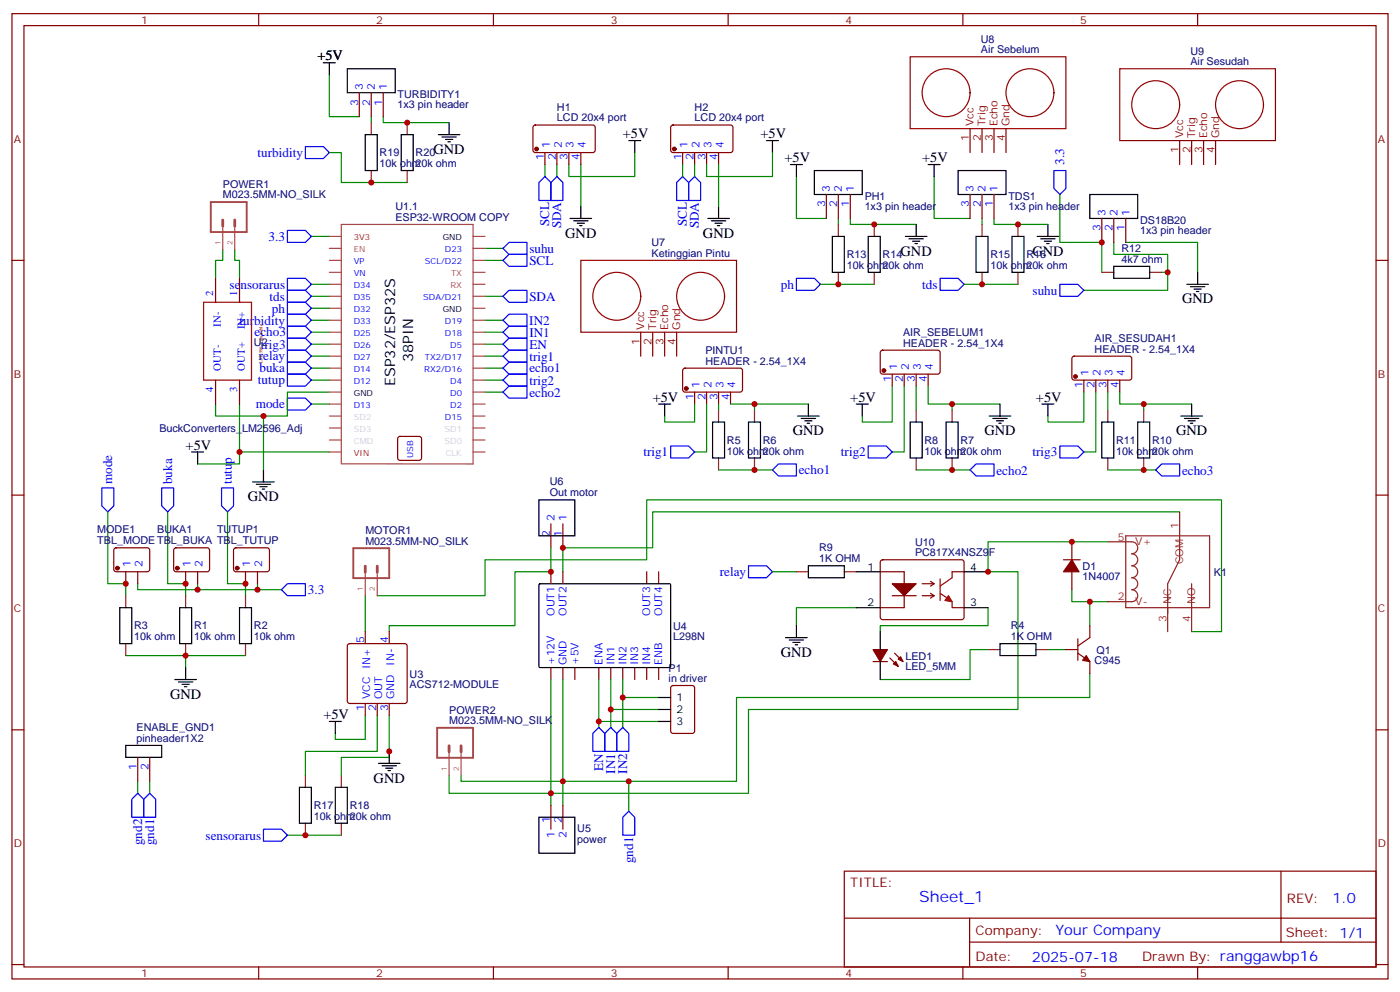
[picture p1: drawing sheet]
<svg xmlns="http://www.w3.org/2000/svg" width="412mm" height="292mm" viewBox="0 0 412 292" stroke-linecap="round" stroke-linejoin="round" font-family="sans-serif">
<g fill="none" stroke="#870000" stroke-width=".35">
<path d="M3.5 4h405.4v284.4h-405.4zM7.1 7.5h398.2v277.3h-398.2zM76.2 4v3.5M145.3 4v3.5M214.5 4v3.5M283.6 4v3.5M352.8 4v3.5M105.8 27.3v7.1M109.4 27.3v7.1M112.9 27.3v7.1M157.2 37l.5-.2 17.2 .1 .4 .6v7l-.7 .4h-17.2l-.4-.7v-6.7zM197.8 37l.5-.2 17.2 .1 .4 .6-.1 7-.6 .4h-17.2l-.4-.7v-6.7z"/>
<path d="M285.8 37.9v7M289.3 37.9v7M292.8 37.9v7M296.3 37.9v7M160.5 44.9v3.6M164 44.9v3.6M167.6 44.9v3.6M171.1 44.9v3.6M201.1 44.9v3.6M204.6 44.9v3.6M208.1 44.9v3.6M211.7 44.9v3.6"/>
<path d="M243.4 57.3v7M246.9 57.3v7M250.5 57.3v7M285.8 57.3v7M289.3 57.3v7M292.8 57.3v7M347.5 41.4v7.1M351 41.4v7.1M354.5 41.4v7.1M358.1 41.4v7.1M3.5 76.7h3.6M324.6 64.3v7.1"/>
<path d="M328.1 64.3v7.1M331.6 64.3v7.1M405.3 76.7h3.6M63.5 82v7M70.6 82v7M188.7 97.9v7M192.3 97.9v7M195.8 97.9v7M199.3 97.9v7M63.5 112v7M70.6 112v7M201.3 108.7l.5-.3 16.5 .1 .4 .6v6l-.7 .4-16.5-.1-.4-.6v-5.7z"/>
<path d="M204.6 115.5v3.5M208.1 115.5v3.5M211.7 115.5v3.5M215.2 115.5v3.5M259.5 103.4l.5-.2h16.5l.4 .7v5.9l-.7 .4-16.5-.1-.4-.6v-5.6zM262.8 110.2v3.5M266.3 110.2v3.5M269.9 110.2v3.5M273.4 110.2v3.5M316 105.1l.4-.2 16.5 .1 .5 .6-.1 5.9-.6 .5-16.5-.1-.5-.6v-5.7zM319.3 112v3.5M322.8 112v3.5"/>
<path d="M326.3 112v3.5M329.8 112v3.5M117.4 128.8l.4-.2h5.7l.5 .2 .2 .5v5.6l-.3 .5-.4 .2h-5.7l-.5-.2-.2-.5v-5.6zM3.5 145.8h3.6M162.3 154.3v7.1M165.8 154.3v7.1M315.7 159.6v5.3M405.3 145.8h3.6M33.7 161.6l.5-.2h9.5l.4 .7-.1 5.9-.6 .4h-9.5l-.4-.7v-5.6zM37 168.4v3.5M40.6 168.4v3.5M51.4 161.6l.5-.2h9.4l.4 .7v5.9l-.7 .4h-9.4l-.4-.7v-5.6z"/>
<path d="M54.7 168.4v3.5M58.2 168.4v3.5M69 161.6l.5-.2h9.4l.5 .7-.1 5.9-.6 .4h-9.5l-.4-.7v-5.6zM72.3 168.4v3.5M75.8 168.4v3.5M162.3 168.4v3.5M165.8 168.4v3.5M190.5 168.4v3.5M194 168.4v3.5M259.3 168.4h7v10.6h-7M259.5 165.1l.5-.2h23.3l.5 .2 .2 .5-.1 16.5-.6 .4h-23.6l-.4-.7v-16.2zM262.8 175.5h7.1"/>
<path d="M271.6 175.5h3.6M271.6 171.9h3.6M274.1 171.2l1.1 .7M274.1 174.8l1.1 .7M275.2 171.9l-1.1 .7M275.2 175.5l-1.1 .7M280.5 177.2v1.8h3.5M284 168.4h-3.5v1.8M313.3 164.9h4.9M315.7 168.4v5.3M102.5 189.8l.5-.2h16.2l.5 .2 .2 .5v16.2l-.2 .5-.5 .2h-16.2l-.5-.2-.2-.5v-16.2zM107.6 186.1v3.5"/>
<path d="M114.7 186.1v3.5M162.3 196.6v3.6M165.8 196.6v3.6M169.3 196.6v3.6M176.4 196.6v3.6M179.9 196.6v3.6M183.4 196.6v3.6M187 196.6v3.6M190.5 196.6v3.6M194 196.6v3.6M257.2 194.9h4.2M262.1 193.8l2.5 2.5"/>
<path d="M263.5 192.4l2.5 2.5M314 191.3h3.5M317.5 192.4l3.5 2.5v3.5M317.5 188.2v6.3M321 184.3v3.5l-3.5 2.5M3.5 215h3.6M107.6 207.2v3.5M111.1 207.2v3.5M114.7 207.2v3.5M197.8 202.1l.5-.2h5.6l.7 .5v12.9l-.5 .7h-5.8l-.7-.4v-13zM405.3 215h3.6M40.6 223.1v7.1"/>
<path d="M44.1 223.1v7.1M162.3 237.2v7.1M165.8 237.2v7.1M248.7 256.6h156.6v28.2h-156.6zM377.3 256.6v20.9M248.7 270.5h156.5M285.6 277.5h119.6M285.6 270.5v14.1M3.5 284.1h3.6M76.2 284.8v3.6M145.3 284.8v3.6M214.5 284.8v3.6"/>
<path d="M283.6 284.8v3.6M352.8 284.8v3.6M405.3 284.1h3.6"/>
</g>
<g fill="none" stroke="#008700" stroke-width=".35">
<path d="M97 22v12.4h8.8M109.4 34.4v1.7M112.9 34.4v1.7h19.4M97 44.9h3.5v8.9h19.4M160.5 48.5v3.5M164 48.5v3.5M171.1 48.5v12.3M187 44.9v7.1h-19.4v-3.5M201.1 48.5v3.5M204.6 48.5v3.5M211.7 48.5v12.3M227.5 44.9v7.1h-19.4v-3.5"/>
<path d="M234.6 52v12.3h8.8M275.2 52v12.3h10.6M312.2 57.3v14.1h12.4v8.8M65.6 73.5v3.2h-2.1v5.3M69.1 73.5v3.2h1.5v5.3M91.7 69.6h5.3M142.9 73.2h5.3M142.9 76.7h5.3M246.9 64.3v1.8M250.5 64.3v1.8h19.4M289.3 64.3v1.8M292.8 64.3v1.8h15.9"/>
<path d="M328.1 71.4v3.5h15.9v5.3h-1.8M331.6 71.4h21.2v8.8M91.7 94.3h5.3M91.7 90.8h5.3M91.7 87.3h5.3M91.7 97.9h5.3M91.7 83.7h5.3M142.9 94.3h5.3M142.9 87.3h5.3M142.9 97.9h5.3M241.7 83.7h15.8M284 83.7h15.9"/>
<path d="M344 80.2v5.3h-24.7M70.6 119v14.1h26.4M91.7 101.4h5.3M91.7 112h5.3M91.7 108.4h5.3M91.7 104.9h5.3M91.7 119h5.3M97 115.5h-12.3v7.1h-21.2v-3.6M142.9 101.4h5.3M142.9 115.5h5.3M142.9 112h5.3M142.9 108.4h5.3"/>
<path d="M142.9 104.9h5.3M204.6 119v5.3h-8.8v-1.7M208.1 119v14.1h-3.5M211.7 119v1.8M215.2 119h7v1.8M222.2 119h15.9M262.8 113.7v10.6h-8.8v-1.7M266.3 113.7v19.4h-3.5M269.9 113.7v7.1M273.4 113.7v5.3h7.1v1.8M280.5 119h14.1M319.3 115.5v8.8h-10.6v-1.7"/>
<path d="M322.8 115.5v17.6h-3.5M326.3 115.5v5.3M329.8 115.5v3.5h7.1v1.8M336.9 119h14.1M70.6 133.1v3.6h-12.4M77.6 122.6v15.8M211.7 138.4h15.8M269.9 138.4h15.9M326.3 138.4h14.1M31.7 150.8v21.1h5.3v3.6M49.4 150.8v21.1h5.3v3.6M67 150.8v21.1h5.3v3.6"/>
<path d="M326.3 159.6h-35.3v8.8h8.9v40.6h-79.4v24.7h-58.2v3.5M347.5 150.8h-155.2v10.6h-26.5v7M40.6 171.9v1.8h17.6M58.2 171.9v1.8h17.6M75.8 171.9v1.8h7.1M107.6 175.5v10.6M111.1 175.5h31.8v-10.6h47.6v-17.7h169.3v38.9h-8.8M162.3 161.4v7h-10.6v15.9h-37v1.8M227.5 168.4h7.1M252.2 179h-17.6v5.3M291 179v5.3h-31.7v1.8M315.7 173.7v3.5h10.6"/>
<path d="M321 177.2v7.1M37 193.1h17.7M72.3 193.1h-17.6v3.5M291 191.3h-5.2v8.9h-26.5M308.7 191.3h5.3M321 198.4v7.1h-104v24.7h-51.2v7M107.6 210.7v7.1h-8.8v-1.8M111.1 210.7v10.6h-21.1v7.1M114.7 210.7v12.4h-14.2v5.3M162.3 200.2v33.5h-30v-5.3M165.8 200.2v30h-30v-1.8M176.4 212.5h17.6"/>
<path d="M176.4 200.2v14.1M179.9 209h14.1M179.9 200.2v14.1M183.4 205.5h10.6M183.4 200.2v14.1M40.6 230.2v3.5M44.1 230.2v3.5M185.2 230.2v8.8M84.7 246h15.8"/>
</g>
<g fill="none" stroke="#00f" stroke-width=".35">
<path d="M90 43.2h5.2l1.8 1.7-1.8 1.8h-5.2zM158.7 53.8l1.8-1.8 1.8 1.8v5.3h-3.6zM164 52l1.8 1.8v5.3h-3.5v-5.3zM201.1 52l1.7 1.8v5.3h-3.5v-5.3zM204.6 52l1.8 1.8v5.3h-3.6v-5.3zM310.4 50.2h3.6v5.3l-1.8 1.8-1.8-1.8zM84.7 67.9h5.3l1.7 1.7-1.7 1.8h-5.3zM148.2 73.2l1.7-1.8h5.3v3.5h-5.3zM148.2 76.7l1.7-1.8h5.3v3.6h-5.3zM84.7 92.6h5.3l1.7 1.7-1.7 1.8h-5.3zM84.7 89h5.3l1.7 1.8-1.7 1.8h-5.3zM84.7 85.5h5.3l1.7 1.8-1.7 1.7h-5.3z"/>
<path d="M84.7 96.1h5.3l1.7 1.8-1.7 1.7h-5.3zM84.7 99.6h5.3l1.7 1.8-1.7 1.8h-5.3zM84.7 82h5.3l1.7 1.7-1.7 1.8h-5.3zM148.2 94.3l1.7-1.7h5.3v3.5h-5.3zM148.2 87.3l1.7-1.8h5.3v3.5h-5.3zM149.9 96.1h5.3v3.5h-5.3l-1.7-1.7zM234.6 82h5.3l1.8 1.7-1.8 1.8h-5.3zM276.9 82h5.3l1.8 1.7-1.8 1.8h-5.3zM312.2 83.7h5.3l1.8 1.8-1.8 1.8h-5.3zM84.7 103.2h5.3l1.7 1.7-1.7 1.8h-5.3zM84.7 117.3h5.3l1.7 1.7-1.7 1.8h-5.3zM84.7 106.7h5.3l1.7 1.7-1.7 1.8h-5.3z"/>
<path d="M84.7 110.2h5.3l1.7 1.8-1.7 1.7h-5.3zM148.2 115.5l1.7-1.8h5.3v3.6h-5.3zM148.2 108.4l1.7-1.7h5.3v3.5h-5.3zM148.2 104.9l1.7-1.7h5.3v3.5h-5.3zM148.2 101.4l1.7-1.8h5.3v3.6h-5.3zM149.9 110.2h5.3v3.5h-5.3l-1.7-1.7zM197.6 131.4h5.2l1.8 1.7-1.8 1.8h-5.2zM227.5 138.4l1.8-1.7h5.3v3.5h-5.3zM255.8 131.4h5.3l1.7 1.7-1.7 1.8h-5.3zM287.5 136.7h5.3v3.5h-5.3l-1.7-1.8zM312.2 131.4h5.3l1.8 1.7-1.8 1.8h-5.3zM342.2 136.7h5.3v3.5h-5.3l-1.8-1.8z"/>
<path d="M30 143.7h3.5v5.3l-1.8 1.8-1.7-1.8zM47.6 143.7h3.6v5.3l-1.8 1.8-1.8-1.8zM65.3 143.7h3.5v5.3l-1.8 1.8-1.7-1.8zM82.9 173.7l1.8-1.8h5.3v3.6h-5.3zM220.5 166.7h5.3l1.7 1.7-1.7 1.8h-5.3zM174.6 216l1.8-1.7 1.8 1.7v5.3h-3.6zM179.9 214.3l1.8 1.7v5.3h-3.5v-5.3zM183.4 214.3l1.8 1.7v5.3h-3.5v-5.3zM40.6 233.7l1.7 1.7v5.3h-3.5v-5.3zM44.1 233.7l1.8 1.7v5.3h-3.6v-5.3zM185.2 239l1.8 1.7v5.3h-3.6v-5.3zM77.6 244.3h5.3l1.8 1.7-1.8 1.8h-5.3z"/>
</g>
<g fill="none" stroke="#000" stroke-width=".35">
<path d="M95.2 18.5h3.6M97 18.5v3.5M102.3 20.2h14.1v7.1h-14.1zM107.6 39.7h3.5v10.5h-3.5zM118.2 39.7h3.5v10.5h-3.5zM129.1 39.7h6.4M132.3 36.1v3.6M130.2 40.4h4.2M131.2 41.1h2.1M131.9 41.8h.7M185.2 41.4h3.5M187 41.4v3.5"/>
<path d="M225.8 41.4h3.5M227.5 41.4v3.5M232.8 48.5h3.6M234.6 48.5v3.5M239.9 50.2h14.1v7.1h-14.1zM273.4 48.5h3.5M275.2 48.5v3.5M282.2 50.2h14.1v7.1h-14.1zM321 57.3h14.1v7h-14.1zM167.9 64.3h6.4M169 65.1h4.2M170 65.8h2.2"/>
<path d="M170.7 66.5h.7M171.1 60.8v3.5M208.5 64.3h6.3M209.5 65.1h4.3M210.6 65.8h2.1M211.3 66.5h.7M211.7 60.8v3.5M245.2 69.6h3.5v10.6h-3.5zM255.8 69.6h3.5v10.6h-3.5zM266.7 69.6h6.3M267.8 70.3h4.2M268.8 71h2.1"/>
<path d="M269.5 71.8h.7M269.9 66.1v3.5M287.5 69.6h3.5v10.6h-3.5zM298.1 69.6h3.5v10.6h-3.5zM305.5 69.6h6.4M306.6 70.3h4.2M307.6 71h2.1M308.3 71.8h.7M308.7 66.1v3.5M328.1 78.5h10.6v3.5h-10.6zM349.6 83.7h6.4M350.7 84.5h4.2"/>
<path d="M351.7 85.2h2.1M352.4 85.9h.7M352.8 80.2v3.5M194 119h3.6M195.8 119v3.6M238.1 119v3.6M252.2 119h3.6M254 119v3.6M294.6 119v3.6M306.9 119h3.5M308.7 119v3.6M351 119v3.6"/>
<path d="M56.4 133.1h3.6M58.2 133.1v3.6M77.6 138.4v3.6M209.9 124.3h3.5v10.6h-3.5zM220.5 124.3h3.5v10.6h-3.5zM234.9 122.6h6.4M236 123.3h4.2M237.1 124h2.1M237.8 124.7h.7M268.1 124.3h3.5v10.6h-3.5zM278.7 124.3h3.5v10.6h-3.5zM291.4 122.6h6.3"/>
<path d="M292.5 123.3h4.2M293.5 124h2.1M294.2 124.7h.7M324.6 124.3h3.5v10.6h-3.5zM335.1 124.3h3.6v10.6h-3.6zM347.8 122.6h6.4M348.9 123.3h4.2M350 124h2.1M350.7 124.7h.7M74.4 142h6.4M75.5 142.7h4.2M76.6 143.4h2.1"/>
<path d="M77.3 144.1h.7M158.7 147.2h10.6v10.6h-10.6zM35.3 179h3.5v10.6h-3.5zM52.9 179h3.5v10.6h-3.5zM70.6 179h3.5v10.6h-3.5zM158.8 172.1l.3-.2 38.3 .1 .2 .3-.1 24.2-.3 .1h-38.3l-.2-.3zM238.1 166.7h10.6v3.5h-10.6zM252.2 168.4h7.1M252.2 179h7.1M284 168.4h7M284 179h7M54.7 196.6v3.6"/>
<path d="M231.4 187.8h6.4M232.5 188.5h4.2M233.5 189.2h2.2M234.2 189.9h.7M234.6 184.3v3.5M259.3 186.1v5.2M259.3 194.9v5.3M294.6 189.6h10.6v3.5h-10.6zM37 219.6h10.6v3.5h-10.6zM51.5 200.2h6.4M52.6 200.9h4.2M53.6 201.6h2.1"/>
<path d="M54.3 202.3h.7M97 212.5h3.5M98.8 212.5v3.5M194 205.5h3.6M194 209h3.6M194 212.5h3.6M88.2 231.9h3.5v10.6h-3.5zM98.8 231.9h3.5v10.6h-3.5zM111.5 224.9h6.3M112.5 225.6h4.3M113.6 226.3h2.1M114.3 227h.7"/>
<path d="M114.7 221.3v3.6M158.7 240.7h10.6v10.6h-10.6z"/>
</g>
<g fill="none" stroke="#8c2424" stroke-width=".35">
<path d="M109.4 36.1v3.6M119.9 36.1v3.6M109.4 50.2v3.6M119.9 50.2v3.6M246.9 66.1v3.5M257.5 66.1v3.5M289.3 66.1v3.5M299.9 66.1v3.5M246.9 80.2v3.5M257.5 80.2v3.5M289.3 80.2v3.5M299.9 80.2v3.5"/>
<path d="M324.6 80.2h3.5M338.7 80.2h3.5M211.7 120.8v3.5M211.7 134.9v3.5M222.2 120.8v3.5M222.2 134.9v3.5M269.9 120.8v3.5M269.9 134.9v3.5M280.5 120.8v3.5M280.5 134.9v3.5M326.3 120.8v3.5M326.3 134.9v3.5"/>
<path d="M336.9 120.8v3.5M336.9 134.9v3.5M326.3 159.6h7.1a1.76 1.76 0 0 1 1.7 1.8 1.76 1.76 0 0 1-1.7 1.7 1.76 1.76 0 0 1 1.7 1.8 1.76 1.76 0 0 1-1.7 1.8 1.76 1.76 0 0 1 1.7 1.7 1.76 1.76 0 0 1-1.7 1.8 1.76 1.76 0 0 1 1.7 1.7 1.76 1.76 0 0 1-1.7 1.8 1.76 1.76 0 0 1 1.7 1.8 1.76 1.76 0 0 1-1.7 1.7h-7.1M331.6 157.8h24.7v21.2h-24.7zM347.5 150.8v14.1l-3.5 7v14.2M37 175.5v3.5M54.7 175.5v3.5M72.3 175.5v3.5M234.6 168.4h3.5M248.7 168.4h3.5M351 171.9v14.2M37 189.6v3.5"/>
<path d="M54.7 189.6v3.5M72.3 189.6v3.5M291 191.3h3.6M305.2 191.3h3.5M90 228.4v3.5M100.5 228.4v3.5M90 242.5v3.5M100.5 242.5v3.5"/>
</g>
<g fill="#870000" stroke="#870000" stroke-width=".35">
<path d="M264.6 194.2l.7-.7 .7 1.4z"/>
<path d="M263.9 194.9l.7 1.4-1.4-.7z"/>
<path d="M257.2 191.3h4.2l-2.1 3.6z"/>
<path d="M262.8 171.9h7.1l-3.6 3.6z"/>
<path d="M315.7 164.9l2.2 3.5h-4.6z"/>
<path d="M320 193.1l1 1.8-2.1-.4z"/>
<circle cx="316.8" cy="110.9" r=".53"/>
<circle cx="260.3" cy="109.1" r=".53"/>
<circle cx="202.1" cy="114.4" r=".53"/>
<circle cx="34.6" cy="167.4" r=".53"/>
<circle cx="69.8" cy="167.4" r=".53"/>
<circle cx="52.2" cy="167.4" r=".53"/>
<circle cx="198.6" cy="43.9" r=".53"/>
<circle cx="158" cy="43.9" r=".53"/>
</g>
<g fill="none" stroke="#900" stroke-width=".35">
<path d="M268.1 16.7h45.9v21.2h-45.9zM329.8 20.2h45.9v21.2h-45.9zM171.1 76.7h45.9v21.2h-45.9z"/>
<circle cx="278.7" cy="27.3" r="7.1"/>
<circle cx="303.4" cy="27.3" r="7.1"/>
<circle cx="340.4" cy="30.8" r="7.1"/>
<circle cx="365.1" cy="30.8" r="7.1"/>
<circle cx="181.7" cy="87.3" r="7.1"/>
<circle cx="206.4" cy="87.3" r="7.1"/>
</g>
<path d="M279.4 175.5l1.1 1.7-2.2-.3z" fill="#a10000" stroke="#a10000" stroke-width=".35"/>
<path d="M60 89h14.1v23h-14.1zM276.9 170.5v6.4M276.9 174.8l2.1 1.4M280.5 170.2l-3.6 2.4" fill="none" stroke="#a10000" stroke-width=".35"/>
<path d="M62.1 59.5h10.6v8.8h-10.6zM104.1 161.5h10.6v8.8h-10.6zM128.8 214.4h10.5v8.8h-10.5z" fill="none" stroke="#a64a4a" stroke-width=".56"/>
<path d="M65.6 64.8v1.8M69.1 64.8v1.8M107.6 166.8v1.7M111.1 166.8v1.7M132.3 219.7v1.7M135.8 219.7v1.7" fill="none" stroke="#a64a4a" stroke-width=".85"/>
<g fill="none" stroke="#a64a4a" stroke-width=".35">
<path d="M65.6 66.6v6.9M69.1 66.6v6.9M97 76.7h3.5M97 73.2h3.5M97 69.6h3.5M139.3 76.7h3.6M139.3 73.2h3.6M139.3 69.6h3.6M97 90.8h3.5M97 97.9h3.5M97 94.3h3.5M97 87.3h3.5"/>
<path d="M97 83.7h3.5M97 80.2h3.5M139.3 90.8h3.6M139.3 97.9h3.6M139.3 94.3h3.6M139.3 87.3h3.6M139.3 83.7h3.6M139.3 80.2h3.6M97 119h3.5M97 115.5h3.5M97 112h3.5M97 108.4h3.5"/>
<path d="M97 104.9h3.5M97 101.4h3.5M139.3 119h3.6M139.3 115.5h3.6M139.3 112h3.6M139.3 108.4h3.6M139.3 104.9h3.6M139.3 101.4h3.6M97 133.1h3.5M97 122.6h3.5M97 126.1h3.5M97 129.6h3.5"/>
<path d="M100.7 136.6l38.6 .1v-70.6h-38.8v70.6M139.3 133.1h3.6M139.3 122.6h3.6M139.3 126.1h3.6M139.3 129.6h3.6M107.6 168.5v7M111.1 168.5v7M132.3 221.4v7M135.8 221.4v7"/>
</g>
<g fill="#c00">
<circle cx="109.4" cy="53.8" r=".88"/>
<circle cx="119.9" cy="36.1" r=".88"/>
<circle cx="185.2" cy="230.2" r=".88"/>
<circle cx="90" cy="246" r=".88"/>
<circle cx="114.7" cy="221.3" r=".88"/>
<circle cx="246.9" cy="83.7" r=".88"/>
<circle cx="289.3" cy="83.7" r=".88"/>
<circle cx="344" cy="80.2" r=".88"/>
<circle cx="257.5" cy="66.1" r=".88"/>
<circle cx="299.9" cy="66.1" r=".88"/>
<circle cx="324.6" cy="71.4" r=".88"/>
<circle cx="222.3" cy="119" r=".88"/>
<circle cx="280.5" cy="119" r=".88"/>
<circle cx="336.9" cy="119" r=".88"/>
<circle cx="336.9" cy="138.4" r=".88"/>
<circle cx="280.5" cy="138.4" r=".88"/>
<circle cx="222.3" cy="138.4" r=".88"/>
<circle cx="165.8" cy="161.4" r=".88"/>
<circle cx="291" cy="168.4" r=".88"/>
<circle cx="315.7" cy="159.6" r=".88"/>
<circle cx="321" cy="177.2" r=".88"/>
<circle cx="162.3" cy="168.4" r=".88"/>
<circle cx="165.8" cy="230.2" r=".88"/>
<circle cx="162.3" cy="233.7" r=".88"/>
<circle cx="176.4" cy="212.5" r=".88"/>
<circle cx="179.9" cy="209" r=".88"/>
<circle cx="183.4" cy="205.5" r=".88"/>
<circle cx="54.7" cy="171.9" r=".88"/>
<circle cx="72.3" cy="171.9" r=".88"/>
<circle cx="37" cy="171.9" r=".88"/>
<circle cx="58.2" cy="173.7" r=".88"/>
<circle cx="75.8" cy="173.7" r=".88"/>
<circle cx="54.7" cy="193.1" r=".88"/>
<circle cx="77.6" cy="122.6" r=".88"/>
<circle cx="70.6" cy="133.1" r=".88"/>
</g>
<text font-size="4.6" fill="#00f" x="270.8" y="265.6">Sheet_1</text>
<g font-size="4.2">
<text x="93.5" y="17.8">+5V</text>
<text x="183.4" y="40.7">+5V</text>
<text x="224" y="40.7">+5V</text>
<text x="127.7" y="45.3">GND</text>
<text x="231.1" y="47.8">+5V</text>
<text x="271.6" y="47.8">+5V</text>
<text x="166.5" y="70">GND</text>
<text x="207.1" y="70">GND</text>
<text x="265.3" y="75.3">GND</text>
<text x="304.1" y="75.3">GND</text>
<text x="348.2" y="89.4">GND</text>
<text x="121.7" y="106.7" transform="rotate(-90 121.7 106.7)">38PIN</text>
<text x="116.4" y="113.7" transform="rotate(-90 116.4 113.7)">ESP32/ESP32S</text>
<text x="192.3" y="118.3">+5V</text>
<text x="250.5" y="118.3">+5V</text>
<text x="305.2" y="118.3">+5V</text>
<text x="233.5" y="128.2">GND</text>
<text x="290" y="128.2">GND</text>
<text x="346.4" y="128.2">GND</text>
<text x="54.7" y="132.4">+5V</text>
<text x="73" y="147.6">GND</text>
<text x="230" y="193.5">GND</text>
<text x="50.1" y="205.8">GND</text>
<text x="95.2" y="211.8">+5V</text>
<text x="110.1" y="230.5">GND</text>
</g>
<g font-size="4.2" fill="#00f">
<text x="392.5" y="265.9">1.0</text>
<text x="310.9" y="275.4">Your Company</text>
<text x="304" y="283.2">2025-07-18</text>
</g>
<g font-size="3.9" fill="#00f">
<text x="75.9" y="46.2">turbidity</text>
<text x="313.5" y="48.5" transform="rotate(-90 313.5 48.5)">3.3</text>
<text x="79.1" y="70.9">3.3</text>
<text x="161.8" y="66.7" transform="rotate(-90 161.8 66.7)">SCL</text>
<text x="165.3" y="67.3" transform="rotate(-90 165.3 67.3)">SDA</text>
<text x="202.3" y="66.7" transform="rotate(-90 202.3 66.7)">SCL</text>
<text x="205.9" y="67.3" transform="rotate(-90 205.9 67.3)">SDA</text>
<text x="155.9" y="77.9">SCL</text>
<text x="155.9" y="74.5">suhu</text>
<text x="67.6" y="85">sensorarus</text>
<text x="79.4" y="88.5">tds</text>
<text x="155.9" y="88.5">SDA</text>
<text x="230" y="85">ph</text>
<text x="271.7" y="85">tds</text>
<text x="304.2" y="86.8">suhu</text>
<text x="70.6" y="95.6">turbidity</text>
<text x="80.1" y="92.1">ph</text>
<text x="155.9" y="95.7">IN2</text>
<text x="75" y="99.1">echo3</text>
<text x="155.9" y="99.1">IN1</text>
<text x="76.2" y="106.2">relay</text>
<text x="76.9" y="102.7">trig3</text>
<text x="155.9" y="106.3">trig1</text>
<text x="155.9" y="102.7">EN</text>
<text x="76" y="113.2">tutup</text>
<text x="76.4" y="109.7">buka</text>
<text x="155.9" y="113.3">trig2</text>
<text x="155.9" y="109.7">echo1</text>
<text x="155.9" y="116.8">echo2</text>
<text x="75.3" y="120.3">mode</text>
<text x="189.5" y="134.4">trig1</text>
<text x="247.7" y="134.4">trig2</text>
<text x="304.2" y="134.4">trig3</text>
<text x="33.1" y="142.6" transform="rotate(-90 33.1 142.6)">mode</text>
<text x="50.7" y="142.6" transform="rotate(-90 50.7 142.6)">buka</text>
<text x="68.3" y="142.6" transform="rotate(-90 68.3 142.6)">tutup</text>
<text x="235.3" y="139.7">echo1</text>
<text x="293.5" y="139.8">echo2</text>
<text x="348.2" y="139.8">echo3</text>
<text x="212.1" y="169.7">relay</text>
<text x="90.7" y="175">3.3</text>
<text x="177.7" y="227.1" transform="rotate(-90 177.7 227.1)">EN</text>
<text x="181.2" y="227.9" transform="rotate(-90 181.2 227.9)">IN1</text>
<text x="184.7" y="227.9" transform="rotate(-90 184.7 227.9)">IN2</text>
<text x="41.8" y="249" transform="rotate(-90 41.8 249)">gnd2</text>
<text x="45.4" y="249" transform="rotate(-90 45.4 249)">gnd1</text>
<text x="60.6" y="247.3">sensorarus</text>
<text x="186.5" y="254.3" transform="rotate(-90 186.5 254.3)">gnd1</text>
</g>
<g font-size="3.9" fill="#800">
<text x="250.5" y="261.2">TITLE:</text>
<text x="379.1" y="265.9">REV:</text>
<text x="287.4" y="275.4">Company:</text>
<text x="378.7" y="276">Sheet: 1/1</text>
<text x="287.4" y="283.1">Date:</text>
<text x="336.4" y="283.2">Drawn By: ranggawbp16</text>
</g>
<g font-size="3.2" fill="#800">
<text x="41.6" y="7">1</text>
<text x="110.8" y="7">2</text>
<text x="179.9" y="7">3</text>
<text x="249.1" y="7">4</text>
<text x="318.2" y="7">5</text>
<text x="4.1" y="42.1">A</text>
<text x="405.9" y="42.1">A</text>
<text x="4.1" y="111.3">B</text>
<text x="405.9" y="111.3">B</text>
<text x="4.1" y="180.4">C</text>
<text x="405.9" y="180.4">C</text>
<text x="4.1" y="249.6">D</text>
<text x="405.9" y="249.6">D</text>
<text x="41.6" y="287.8">1</text>
<text x="110.8" y="287.8">2</text>
<text x="179.9" y="287.8">3</text>
<text x="249.1" y="287.8">4</text>
<text x="318.2" y="287.8">5</text>
</g>
<g font-size="3.2" fill="#000080">
<text x="288.9" y="15.7">Air Sebelum</text>
<text x="288.9" y="12.5">U8</text>
<text x="350.7" y="16.1">U9</text>
<text x="350.7" y="19.2">Air Sesudah</text>
<text x="117.1" y="28.8">TURBIDITY1</text>
<text x="117.1" y="31.9">1x3 pin header</text>
<text x="164.1" y="35.8">LCD 20x4 port</text>
<text x="164.1" y="32.6">H1</text>
<text x="204.6" y="35.8">LCD 20x4 port</text>
<text x="204.6" y="32.6">H2</text>
<text x="111.8" y="46.1">R19</text>
<text x="122.4" y="46.1">R20</text>
<text x="111.8" y="49.2">10k ohm</text>
<text x="122.4" y="49.2">20k ohm</text>
<text x="65.6" y="58.5">M023.5MM-NO_SILK</text>
<text x="65.6" y="55.4">POWER1</text>
<text x="254.7" y="58.8">PH1</text>
<text x="297" y="58.8">TDS1</text>
<text x="116.5" y="65.1">ESP32-WROOM COPY</text>
<text x="116.5" y="61.9">U1.1</text>
<text x="254.7" y="61.9">1x3 pin header</text>
<text x="297" y="61.9">1x3 pin header</text>
<text x="335.8" y="65.9">DS18B20</text>
<text x="335.8" y="69">1x3 pin header</text>
<text x="191.9" y="75.6">Ketinggian Pintu</text>
<text x="191.9" y="72.5">U7</text>
<text x="249.4" y="76.1">R13</text>
<text x="260" y="76.1">R14</text>
<text x="291.7" y="76.1">R15</text>
<text x="302.3" y="76.1">R16</text>
<text x="330.4" y="77.4">4k7 ohm</text>
<text x="330.4" y="74.2">R12</text>
<text x="249.4" y="79.2">10k ohm</text>
<text x="260" y="79.2">20k ohm</text>
<text x="291.7" y="79.2">10k ohm</text>
<text x="302.3" y="79.2">20k ohm</text>
<text x="74.8" y="101.8">U2</text>
<text x="266" y="99">AIR_SEBELUM1</text>
<text x="322.4" y="100.7">AIR_SESUDAH1</text>
<text x="207.8" y="107.4">HEADER - 2.54_1X4</text>
<text x="207.8" y="104.4">PINTU1</text>
<text x="266" y="102.1">HEADER - 2.54_1X4</text>
<text x="322.4" y="103.9">HEADER - 2.54_1X4</text>
<text x="46.9" y="127.4">BuckConverters_LM2596_Adj</text>
<text x="214.1" y="130.7">R5</text>
<text x="224.7" y="130.7">R6</text>
<text x="272.3" y="130.7">R8</text>
<text x="282.9" y="130.7">R7</text>
<text x="328.8" y="130.7">R11</text>
<text x="339.4" y="130.7">R10</text>
<text x="214.1" y="133.9">10k ohm</text>
<text x="224.7" y="133.9">20k ohm</text>
<text x="272.3" y="133.9">10k ohm</text>
<text x="282.9" y="133.9">20k ohm</text>
<text x="328.8" y="133.9">10k ohm</text>
<text x="339.4" y="133.9">20k ohm</text>
<text x="161.9" y="143">U6</text>
<text x="161.9" y="146.2">Out motor</text>
<text x="28.7" y="160.3">TBL_MODETBL_BUKA TBL_TUTUP</text>
<text x="28.7" y="157.1">MODE1</text>
<text x="46.3" y="157.1">BUKA1</text>
<text x="63.9" y="157.1">TUTUP1</text>
<text x="107.6" y="160.4">M023.5MM-NO_SILK</text>
<text x="107.6" y="157.3">MOTOR1</text>
<text x="269.5" y="160.7">U10</text>
<text x="241.3" y="165.6">1K OHM</text>
<text x="241.3" y="162.4">R9</text>
<text x="269.5" y="163.8">PC817X4NSZ9F</text>
<text x="318.9" y="167.9">D1</text>
<text x="318.9" y="170.9">1N4007</text>
<text x="357.6" y="169.7">K1</text>
<text x="39.5" y="185.4">R3</text>
<text x="57.1" y="185.4">R1</text>
<text x="74.8" y="185.4">R2</text>
<text x="198.3" y="185.5">U4</text>
<text x="297.8" y="185.3">R4</text>
<text x="39.5" y="188.6">10k ohm</text>
<text x="57.1" y="188.6">10k ohm</text>
<text x="74.8" y="188.6">10k ohm</text>
<text x="198.3" y="188.6">L298N</text>
<text x="297.8" y="188.5">1K OHM</text>
<text x="197" y="197.8">P1</text>
<text x="266.7" y="197.4">LED_5MM</text>
<text x="266.7" y="194.3">LED1</text>
<text x="322.4" y="195.7">C945</text>
<text x="323" y="192.6">Q1</text>
<text x="120.6" y="202.7">ACS712-MODULE</text>
<text x="120.6" y="199.7">U3</text>
<text x="197" y="200.9">in driver</text>
<text x="40.2" y="215.4">ENABLE_GND1</text>
<text x="132.3" y="213.3">M023.5MM-NO_SILK</text>
<text x="132.3" y="210.3">POWER2</text>
<text x="40.2" y="218.5">pinheader1X2</text>
<text x="92.4" y="238.3">R17</text>
<text x="103" y="238.3">R18</text>
<text x="92.4" y="241.5">10k ohm</text>
<text x="103" y="241.5">20k ohm</text>
<text x="170" y="245">U5</text>
<text x="170" y="248.2">power</text>
</g>
<g font-size="3.2" fill="#00f">
<text x="106.9" y="26.6" transform="rotate(-90 106.9 26.6)">3</text>
<text x="110.4" y="26.6" transform="rotate(-90 110.4 26.6)">2</text>
<text x="113.9" y="26.6" transform="rotate(-90 113.9 26.6)">1</text>
<text x="105.5" y="31.1" transform="rotate(-90 105.5 31.1)">3</text>
<text x="109" y="31.1" transform="rotate(-90 109 31.1)">2</text>
<text x="112.5" y="31.1" transform="rotate(-90 112.5 31.1)">1</text>
<text x="160.2" y="47.1" transform="rotate(-90 160.2 47.1)">1</text>
<text x="161.9" y="43.6" transform="rotate(-90 161.9 43.6)">1</text>
<text x="163.7" y="47.1" transform="rotate(-90 163.7 47.1)">2</text>
<text x="165.5" y="43.6" transform="rotate(-90 165.5 43.6)">2</text>
<text x="167.2" y="47.1" transform="rotate(-90 167.2 47.1)">3</text>
<text x="169" y="43.6" transform="rotate(-90 169 43.6)">3</text>
<text x="170.7" y="47.1" transform="rotate(-90 170.7 47.1)">4</text>
<text x="172.5" y="43.6" transform="rotate(-90 172.5 43.6)">4</text>
<text x="200.7" y="47.1" transform="rotate(-90 200.7 47.1)">1</text>
<text x="202.5" y="43.6" transform="rotate(-90 202.5 43.6)">1</text>
<text x="204.3" y="47.1" transform="rotate(-90 204.3 47.1)">2</text>
<text x="206" y="43.6" transform="rotate(-90 206 43.6)">2</text>
<text x="207.8" y="47.1" transform="rotate(-90 207.8 47.1)">3</text>
<text x="209.5" y="43.6" transform="rotate(-90 209.5 43.6)">3</text>
<text x="211.3" y="47.1" transform="rotate(-90 211.3 47.1)">4</text>
<text x="213.1" y="43.6" transform="rotate(-90 213.1 43.6)">4</text>
<text x="244.5" y="56.6" transform="rotate(-90 244.5 56.6)">3</text>
<text x="248" y="56.6" transform="rotate(-90 248 56.6)">2</text>
<text x="251.5" y="56.6" transform="rotate(-90 251.5 56.6)">1</text>
<text x="286.8" y="56.6" transform="rotate(-90 286.8 56.6)">3</text>
<text x="290.3" y="56.6" transform="rotate(-90 290.3 56.6)">2</text>
<text x="293.9" y="56.6" transform="rotate(-90 293.9 56.6)">1</text>
<text x="243.1" y="61.1" transform="rotate(-90 243.1 61.1)">3</text>
<text x="246.6" y="61.1" transform="rotate(-90 246.6 61.1)">2</text>
<text x="250.1" y="61.1" transform="rotate(-90 250.1 61.1)">1</text>
<text x="285.4" y="61.1" transform="rotate(-90 285.4 61.1)">3</text>
<text x="288.9" y="61.1" transform="rotate(-90 288.9 61.1)">2</text>
<text x="292.5" y="61.1" transform="rotate(-90 292.5 61.1)">1</text>
<text x="325.6" y="63.6" transform="rotate(-90 325.6 63.6)">3</text>
<text x="329.1" y="63.6" transform="rotate(-90 329.1 63.6)">2</text>
<text x="332.7" y="63.6" transform="rotate(-90 332.7 63.6)">1</text>
<text x="324.2" y="68.1" transform="rotate(-90 324.2 68.1)">3</text>
<text x="327.7" y="68.1" transform="rotate(-90 327.7 68.1)">2</text>
<text x="331.3" y="68.1" transform="rotate(-90 331.3 68.1)">1</text>
<text x="62.8" y="87.3" transform="rotate(-90 62.8 87.3)">2</text>
<text x="69.8" y="87.3" transform="rotate(-90 69.8 87.3)">1</text>
<text x="65.1" y="96.2" transform="rotate(-90 65.1 96.2)">IN-</text>
<text x="72.1" y="97" transform="rotate(-90 72.1 97)">IN+</text>
<text x="65.1" y="109.1" transform="rotate(-90 65.1 109.1)">OUT-</text>
<text x="72.1" y="109.1" transform="rotate(-90 72.1 109.1)">OUT+</text>
<text x="262.5" y="112.4" transform="rotate(-90 262.5 112.4)">1</text>
<text x="264.2" y="108.9" transform="rotate(-90 264.2 108.9)">1</text>
<text x="266" y="112.4" transform="rotate(-90 266 112.4)">2</text>
<text x="267.8" y="108.9" transform="rotate(-90 267.8 108.9)">2</text>
<text x="269.5" y="112.4" transform="rotate(-90 269.5 112.4)">3</text>
<text x="271.3" y="108.9" transform="rotate(-90 271.3 108.9)">3</text>
<text x="273" y="112.4" transform="rotate(-90 273 112.4)">4</text>
<text x="274.8" y="108.9" transform="rotate(-90 274.8 108.9)">4</text>
<text x="320.7" y="110.7" transform="rotate(-90 320.7 110.7)">1</text>
<text x="324.2" y="110.7" transform="rotate(-90 324.2 110.7)">2</text>
<text x="327.7" y="110.7" transform="rotate(-90 327.7 110.7)">3</text>
<text x="331.3" y="110.7" transform="rotate(-90 331.3 110.7)">4</text>
<text x="62.8" y="115.3" transform="rotate(-90 62.8 115.3)">4</text>
<text x="69.8" y="115.3" transform="rotate(-90 69.8 115.3)">3</text>
<text x="204.3" y="117.7" transform="rotate(-90 204.3 117.7)">1</text>
<text x="206" y="114.2" transform="rotate(-90 206 114.2)">1</text>
<text x="207.8" y="117.7" transform="rotate(-90 207.8 117.7)">2</text>
<text x="209.5" y="114.2" transform="rotate(-90 209.5 114.2)">2</text>
<text x="211.3" y="117.7" transform="rotate(-90 211.3 117.7)">3</text>
<text x="213.1" y="114.2" transform="rotate(-90 213.1 114.2)">3</text>
<text x="214.8" y="117.7" transform="rotate(-90 214.8 117.7)">4</text>
<text x="216.6" y="114.2" transform="rotate(-90 216.6 114.2)">4</text>
<text x="318.9" y="114.2" transform="rotate(-90 318.9 114.2)">1</text>
<text x="322.4" y="114.2" transform="rotate(-90 322.4 114.2)">2</text>
<text x="326" y="114.2" transform="rotate(-90 326 114.2)">3</text>
<text x="329.5" y="114.2" transform="rotate(-90 329.5 114.2)">4</text>
<text x="163.3" y="153.6" transform="rotate(-90 163.3 153.6)">2</text>
<text x="166.9" y="153.6" transform="rotate(-90 166.9 153.6)">1</text>
<text x="161.9" y="158.1" transform="rotate(-90 161.9 158.1)">2</text>
<text x="165.5" y="158.1" transform="rotate(-90 165.5 158.1)">1</text>
<text x="38.5" y="167.1" transform="rotate(-90 38.5 167.1)">1</text>
<text x="42" y="167.1" transform="rotate(-90 42 167.1)">2</text>
<text x="56.1" y="167.1" transform="rotate(-90 56.1 167.1)">1</text>
<text x="59.6" y="167.1" transform="rotate(-90 59.6 167.1)">2</text>
<text x="73.7" y="167.1" transform="rotate(-90 73.7 167.1)">1</text>
<text x="77.3" y="167.1" transform="rotate(-90 77.3 167.1)">2</text>
<text x="163.3" y="181.4" transform="rotate(-90 163.3 181.4)">OUT1</text>
<text x="166.9" y="181.4" transform="rotate(-90 166.9 181.4)">OUT2</text>
<text x="191.6" y="181.4" transform="rotate(-90 191.6 181.4)">OUT3</text>
<text x="195.1" y="181.4" transform="rotate(-90 195.1 181.4)">OUT4</text>
<text x="107.2" y="189.4" transform="rotate(-90 107.2 189.4)">5</text>
<text x="114.3" y="189.4" transform="rotate(-90 114.3 189.4)">4</text>
<text x="116.1" y="196" transform="rotate(-90 116.1 196)">IN-</text>
<text x="163.3" y="195.9" transform="rotate(-90 163.3 195.9)">+12V</text>
<text x="166.9" y="195.9" transform="rotate(-90 166.9 195.9)">GND</text>
<text x="170.4" y="195.9" transform="rotate(-90 170.4 195.9)">+5V</text>
<text x="177.4" y="195.9" transform="rotate(-90 177.4 195.9)">ENA</text>
<text x="181" y="195.9" transform="rotate(-90 181 195.9)">IN1</text>
<text x="184.5" y="195.9" transform="rotate(-90 184.5 195.9)">IN2</text>
<text x="188" y="195.9" transform="rotate(-90 188 195.9)">IN3</text>
<text x="191.6" y="195.9" transform="rotate(-90 191.6 195.9)">IN4</text>
<text x="195.1" y="195.9" transform="rotate(-90 195.1 195.9)">ENB</text>
<text x="107.2" y="209.4" transform="rotate(-90 107.2 209.4)">1</text>
<text x="109" y="205.9" transform="rotate(-90 109 205.9)">VCC IN+</text>
<text x="110.8" y="209.4" transform="rotate(-90 110.8 209.4)">2</text>
<text x="112.5" y="205.9" transform="rotate(-90 112.5 205.9)">OUT</text>
<text x="114.3" y="209.4" transform="rotate(-90 114.3 209.4)">3</text>
<text x="116.1" y="205.9" transform="rotate(-90 116.1 205.9)">GND</text>
<text x="40.2" y="226.9" transform="rotate(-90 40.2 226.9)">1</text>
<text x="43.7" y="226.9" transform="rotate(-90 43.7 226.9)">2</text>
<text x="161.9" y="242.5" transform="rotate(-90 161.9 242.5)">1</text>
<text x="165.5" y="242.5" transform="rotate(-90 165.5 242.5)">2</text>
<text x="163.3" y="247" transform="rotate(-90 163.3 247)">1</text>
<text x="166.9" y="247" transform="rotate(-90 166.9 247)">2</text>
</g>
<g font-size="3.2" fill="#900">
<text x="285.4" y="41.7" transform="rotate(-90 285.4 41.7)">1</text>
<text x="286.8" y="37.2" transform="rotate(-90 286.8 37.2)">Vcc</text>
<text x="288.9" y="41.7" transform="rotate(-90 288.9 41.7)">2</text>
<text x="290.3" y="37.2" transform="rotate(-90 290.3 37.2)">Trig</text>
<text x="292.5" y="41.7" transform="rotate(-90 292.5 41.7)">3</text>
<text x="293.9" y="37.2" transform="rotate(-90 293.9 37.2)">Echo</text>
<text x="296" y="41.7" transform="rotate(-90 296 41.7)">4</text>
<text x="297.4" y="37.2" transform="rotate(-90 297.4 37.2)">Gnd</text>
<text x="348.5" y="40.7" transform="rotate(-90 348.5 40.7)">Vcc</text>
<text x="352.1" y="40.7" transform="rotate(-90 352.1 40.7)">Trig</text>
<text x="355.6" y="40.7" transform="rotate(-90 355.6 40.7)">Echo</text>
<text x="359.1" y="40.7" transform="rotate(-90 359.1 40.7)">Gnd</text>
<text x="347.1" y="45.2" transform="rotate(-90 347.1 45.2)">1</text>
<text x="350.7" y="45.2" transform="rotate(-90 350.7 45.2)">2</text>
<text x="354.2" y="45.2" transform="rotate(-90 354.2 45.2)">3</text>
<text x="357.7" y="45.2" transform="rotate(-90 357.7 45.2)">4</text>
<text x="188.4" y="101.6" transform="rotate(-90 188.4 101.6)">1</text>
<text x="189.8" y="97.2" transform="rotate(-90 189.8 97.2)">Vcc</text>
<text x="191.9" y="101.6" transform="rotate(-90 191.9 101.6)">2</text>
<text x="193.3" y="97.2" transform="rotate(-90 193.3 97.2)">Trig</text>
<text x="195.4" y="101.6" transform="rotate(-90 195.4 101.6)">3</text>
<text x="196.8" y="97.2" transform="rotate(-90 196.8 97.2)">Echo</text>
<text x="199" y="101.6" transform="rotate(-90 199 101.6)">4</text>
<text x="200.4" y="97.2" transform="rotate(-90 200.4 97.2)">Gnd</text>
</g>
<g font-size="3.2" fill="#8d2323">
<text x="347.1" y="155.7" transform="rotate(-90 347.1 155.7)">1</text>
<text x="329.2" y="159.2">5</text>
<text x="334.4" y="160.7">V+</text>
<text x="348.5" y="166.3" transform="rotate(-90 348.5 166.3)">COM</text>
<text x="329.2" y="176.9">2</text>
<text x="334.4" y="178.3">V-</text>
<text x="345" y="177.9" transform="rotate(-90 345 177.9)">NC</text>
<text x="352.1" y="177.9" transform="rotate(-90 352.1 177.9)">NO</text>
<text x="343.6" y="183.1" transform="rotate(-90 343.6 183.1)">3</text>
<text x="350.7" y="183.1" transform="rotate(-90 350.7 183.1)">4</text>
</g>
<g font-size="3.2">
<text x="255.5" y="168.1">1</text>
<text x="285.8" y="168.1">4</text>
<text x="255.5" y="178.6">2</text>
<text x="285.8" y="178.6">3</text>
<text x="199.3" y="206.5">1</text>
<text x="199.3" y="210">2</text>
<text x="199.3" y="213.6">3</text>
</g>
<g font-size="2.5" fill="#f00">
<text x="104.2" y="70.7">3V3</text>
<text x="104.2" y="134.2">VIN</text>
</g>
<g font-size="2.5">
<text x="130.4" y="70.7">GND</text>
<text x="130.4" y="91.8">GND</text>
<text x="104.2" y="116.5">GND</text>
</g>
<g font-size="2.5" fill="#00f">
<text x="104.2" y="77.7">VP</text>
<text x="125.2" y="77.7">SCL/D22</text>
<text x="131.1" y="74.2">D23</text>
<text x="104.2" y="81.3">VN</text>
<text x="104.2" y="88.3">D35</text>
<text x="104.2" y="84.8">D34</text>
<text x="124.7" y="88.3">SDA/D21</text>
<text x="104.2" y="95.4">D33</text>
<text x="104.2" y="91.8">D32</text>
<text x="131.1" y="95.4">D19</text>
<text x="104.2" y="98.9">D25</text>
<text x="131.1" y="98.9">D18</text>
<text x="104.2" y="106">D27</text>
<text x="104.2" y="102.4">D26</text>
<text x="125.2" y="106">TX2/D17</text>
<text x="132.6" y="102.4">D5</text>
<text x="104.2" y="113">D12</text>
<text x="104.2" y="109.5">D14</text>
<text x="125" y="109.5">RX2/D16</text>
<text x="132.6" y="113">D4</text>
<text x="132.6" y="116.5">D0</text>
<text x="104.2" y="120.1">D13</text>
<text x="131.1" y="123.6">D15</text>
<text x="132.6" y="120.1">D2</text>
<text x="121.7" y="134.9" transform="rotate(-90 121.7 134.9)">USB</text>
</g>
<g font-size="2.5" fill="#a54b4b">
<text x="104.2" y="74.2">EN</text>
<text x="132.9" y="81.3">TX</text>
<text x="132.7" y="84.8">RX</text>
</g>
<text font-size="2.5" fill="#ccc" x="104.2" y="123.6">SD2</text>
<g font-size="2.1" fill="#a54b4b">
<text x="64.9" y="72.2" transform="rotate(-90 64.9 72.2)">1</text>
<text x="68.4" y="72.2" transform="rotate(-90 68.4 72.2)">2</text>
<text x="106.9" y="174.1" transform="rotate(-90 106.9 174.1)">1</text>
<text x="110.4" y="174.1" transform="rotate(-90 110.4 174.1)">2</text>
<text x="131.6" y="227.1" transform="rotate(-90 131.6 227.1)">1</text>
<text x="135.1" y="227.1" transform="rotate(-90 135.1 227.1)">2</text>
</g>
<text font-size="1.4" fill="#840000" x="77.3" y="106.9" transform="rotate(-90 77.3 106.9)">LM2596 Adjustable</text>
</svg>
